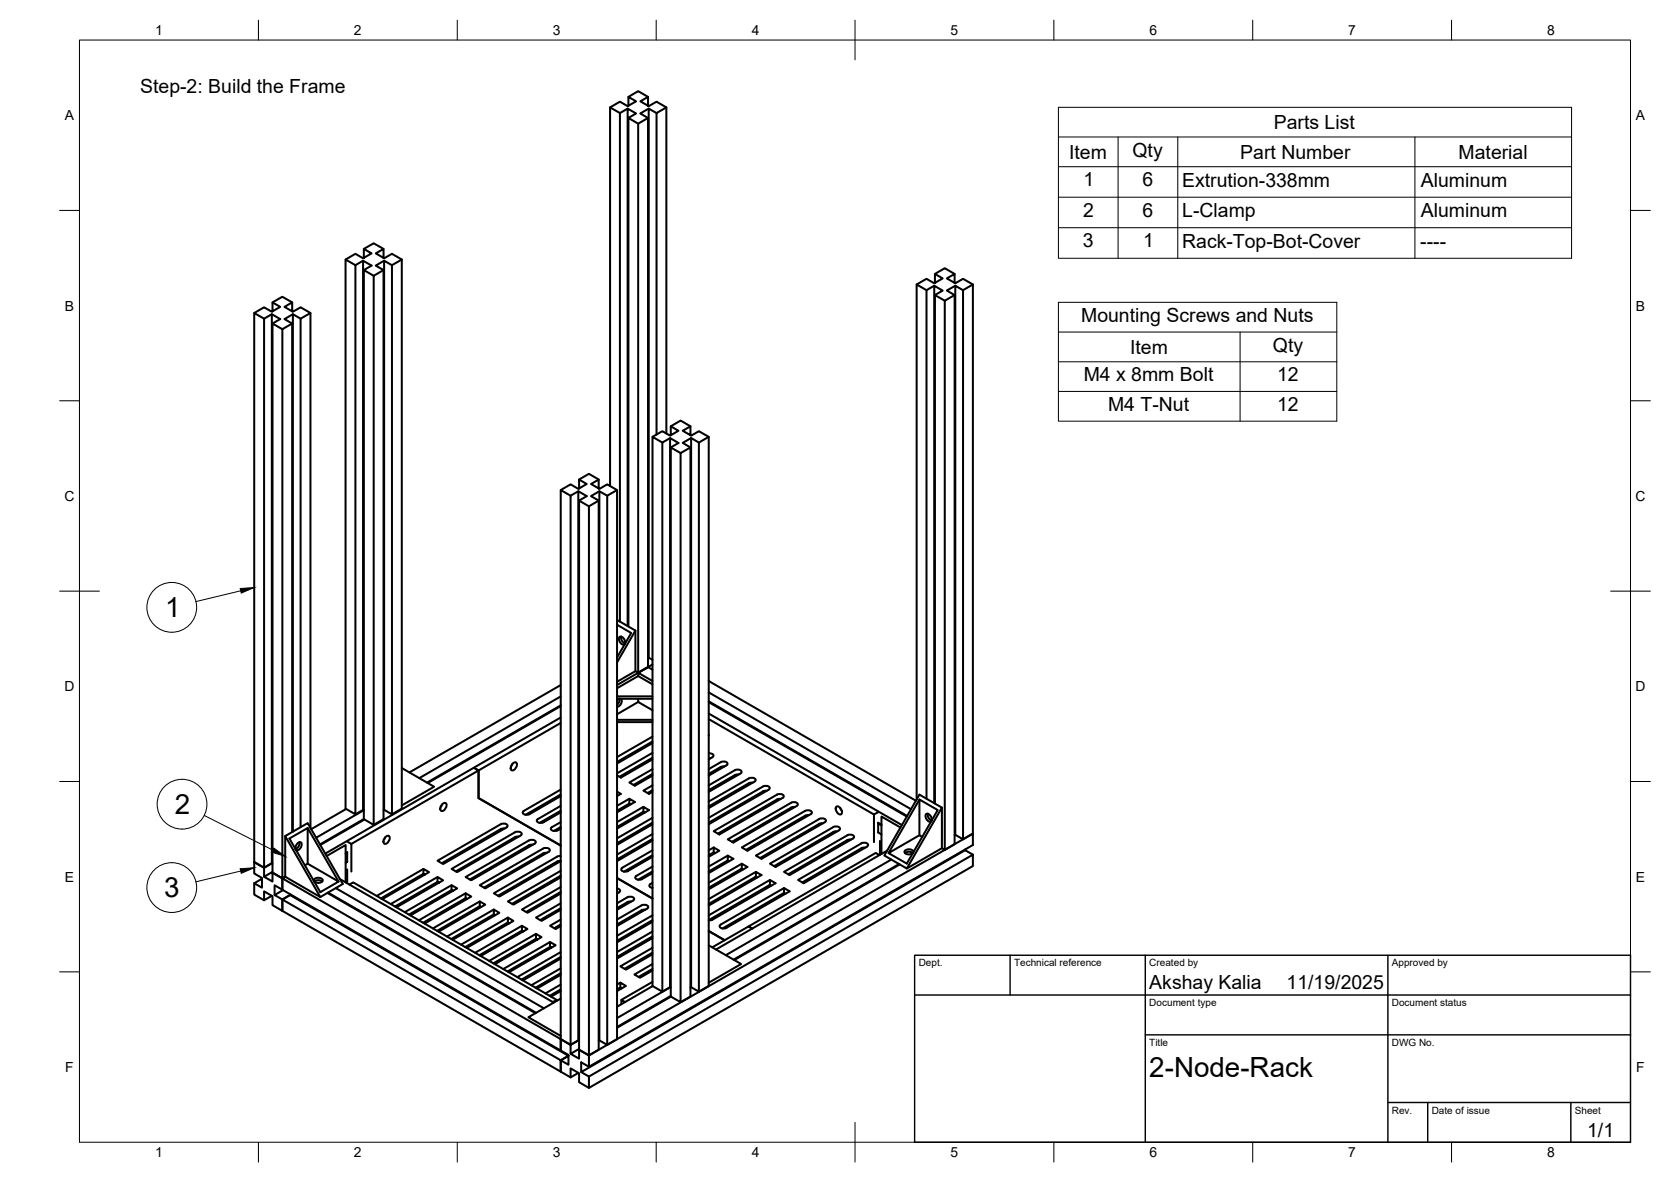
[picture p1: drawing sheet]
<svg xmlns="http://www.w3.org/2000/svg" width="420mm" height="297mm" viewBox="0 0 420 297" stroke-linecap="round" stroke-linejoin="round" font-family="sans-serif">
<!-- layer: Visible -->
<g fill="none" stroke="#000" stroke-width=".51">
<path d="M155.9 28.4l-2.5-1.4v95.2M157.8 27.3l-1.9 1.1v127.8M158 29.6l1.9-1.1-2.1-1.2v130M158 26.6v-2.3l1.9 1.2-2.1 1.2-1.9-1.1-2.5 1.4M158 24.3l2.5-1.4 2.4 1.4M160.5 31.1l-2.5-1.5v127.8M162.9 26.6v-2.3l-1.9 1.2 2.1 1.2 2-1.1 2.5 1.4v81.9M162.9 29.6l-2.4 1.5v138l-.7-.4M163.1 27.3l-2.1 1.2 1.9 1.1v138l-2.4 1.5 2.4-1.5 1.2 .7M165.1 28.4l-2-1.1v138l-.2 .1M167.6 27l-2.5 1.4v80.8M68.3 79l-1.9 1.1v138l-2.5-1.5"/>
<path d="M68.5 78.2v-2.2l2 1.1-2.2 1.2-1.9-1.1-2.5 1.5M68.5 76l2.5-1.4 2.5 1.4M73.5 78.2v-2.2l-2 1.1 2.1 1.2 2-1.1 2.5 1.5v129.4M73.6 79l-2.1 1.2 2 1.1v127.8M78.1 78.7l-2.5 1.4v127.8M91.3 65.5l-1.9 1.1v138l-2.5-1.4v-138l2.5 1.4M91.5 67.9l1.9-1.2-2.1-1.2v138l-1.9 1.1M91.5 64.8v-2.2l1.9 1.1-2.1 1.2-1.9-1.1-2.5 1.4M91.5 62.6l2.5-1.5 2.4 1.5M96.4 64.8v-2.2l-1.9 1.1 2.1 1.2 2-1.1 2.4 1.4v138l-2.4 1.4M96.4 67.9l-2.4 1.4v138l-2.5-1.4v-138l2.5 1.4M96.6 65.5l-2.1 1.2 1.9 1.2v138l-2.4 1.4"/>
<path d="M98.6 66.6l-2-1.1v138l-.2 .1M101 65.2l-2.4 1.4v138l-2-1.1M233 72.9l-2.5-1.4v129.4M234.9 71.8l-1.9 1.1v127.8M235.1 74.2l1.9-1.2-2.1-1.2v130M235.1 71.1v-2.3l1.9 1.2-2.1 1.2-1.9-1.1-2.5 1.4M235.1 68.8l2.5-1.4 2.4 1.4M237.6 75.6l-2.5-1.4v127.7M240 71.1v-2.3l-1.9 1.2 2.1 1.2 1.9-1.1 2.5 1.4v138l-2.5 1.4M240 74.2l-2.4 1.4v138l-.8-.4M240.2 71.8l-2.1 1.2 1.9 1.2v137.9l-2.4 1.5M242.1 72.9l-1.9-1.1v138l-.2 .1"/>
<path d="M244.6 71.5l-2.5 1.4v138l-1.9-1.1M66.4 80.1l-2.5-1.4v137.9M68.5 81.3l2-1.1-2.2-1.2v137.9l-1.9 1.2-2.5-1.5M71 82.7l-2.5-1.4v138M73.5 81.3l-2.5 1.4v138l-2.5-1.4M75.6 80.1l-2-1.1v130M168.5 110.1l-2 1.1v138l-2.4-1.4v-138l2.4 1.4M168.7 112.4l1.9-1.1-2.1-1.2v138l-2 1.1M168.7 109.4v-2.3l1.9 1.2-2.1 1.2-2-1.1-2.4 1.4M168.7 107.1l2.4-1.4 2.5 1.4M173.6 109.4v-2.3l-1.9 1.2 2.1 1.2 1.9-1.1 2.5 1.4v138l-2.5 1.4M173.6 112.4l-2.5 1.5v137.9l-2.4-1.4v-138l2.4 1.5"/>
<path d="M173.8 110.1l-2.1 1.2 1.9 1.1v138l-2.5 1.4M175.7 111.2l-1.9-1.1v138l-.2 .1M178.2 109.8l-2.5 1.4v138l-1.9-1.1M143.5 124.6l-2.5-1.4v137.9M145.4 123.5l-1.9 1.1v138l-2.5-1.5M145.6 125.8l1.9-1.1-2.1-1.2v138l-1.9 1.1-2.5-1.5M145.6 122.8v-2.3l1.9 1.1-2.1 1.3-1.9-1.2-2.5 1.5M145.6 120.5l2.5-1.4 2.4 1.4M148.1 127.2l-2.5-1.4v138M150.5 122.8v-2.3l-1.9 1.1 2.1 1.3 2-1.2 2.5 1.5v137.9l-2.5 1.5M150.5 125.8l-2.4 1.4v138l-2.5-1.4M150.7 123.5l-2.1 1.2 1.9 1.1v138l-2.4 1.4v2.9"/>
<path d="M152.7 124.6l-2-1.1v138h-.2M155.2 123.2l-2.5 1.4v138l-2-1.1M155.2 157l3.5 2.1-3.5 6.1M155.2 155.8l4.6 2.7-4.6 8M156.2 160a1.63 1.63 0 0 0 1 1.7l-.2-1a.85 .85 0 0 0-1.3-.5 1.48 1.48 0 0 0 1.2 1.8l.2-.1M159.8 158.5v10.2M141 177.4l-33.5 19.4M141 177.3l-33.6 19.4M141 175l-35.6 20.5M141 172.2l-38 21.9M155.2 175.6h8.9M155.2 175h8.9"/>
<path d="M155.8 175.6l-.1 .8-.5 .7M155.8 175.6l-.6 .4M156 175.6a1.18 1.18 0 0 1-.5 2h-.3M159.8 168.7l-4.6 2.6M160.5 175.6v.8l3.6 2.1M160.5 169.9v-.8l3.6 2M160.5 176.4l-5.3 3.1M160.5 169.9l3.6 2.1M160.5 169.9l-5.3 3.1M163.1 165.3l1 .5M164.1 167l-8.9 5.2M178.2 171.1l52.1 30.1"/>
<path d="M178.2 174l50.9 29.4M178.2 176.2l49.9 28.8M178.2 176.5l49.8 28.7M178.2 179.3l48.6 28M101 193l8.2 4.7-8.2 4.7M120.3 193.6v7l20.7 11.9M128.8 192l-.3 .6M128.9 191.9l.3-.2 .6-.1a1.32 1.32 0 0 1-1.2 2 1.13 1.13 0 0 1 .3-1.7zM141 198.4l-9.3 5.4-.3 .4a1.2 1.2 0 0 0 1.7 .4l7.9-4.5M141 181.7l-20.7 11.9-1-.6 1 .6-32 18.5M141 180.3l-59.2 34.2M141 199.7l-8.8 5.1"/>
<path d="M155.2 180.9h8.9M155.2 198.9l.9 .6-.9 .6M155.2 181.5h8.9M164.1 193.3l-5.9 3.3 1.4 .8 4.5-2.5M164.1 197.4l-2.3 1.3 1.4 .8 .9-.5M164.1 190.8l-8 4.6-.9-.6M164.1 189.2l-8.9 5.1M164.1 190.4l-8.3 4.8M164.1 185.1l-8.9 5.2M164.1 186.3l-8.9 5.2M164.1 186.7l-8.9 5.2M164.1 194.5l-4.8 2.8"/>
<path d="M164.1 198.6l-1.3 .7M178.2 180.7l41.6 24 1-.6M178.2 184.6v.3M178.2 189.3l.6 .1a.54 .54 0 0 1 .5 .7l-.2 .2M178.2 190.5h.5M179.1 190.3l-.9 .5M182.2 192.6l-1 .2-3 1.7M182.6 192.3l-4.4 2.6M182.6 192.3l.3-.4a1.2 1.2 0 0 0-1.7-.4l-3 1.8M185.7 194.6l-.9 .2-6.6 3.8M186.2 194.4l-8 4.6M186.2 194.4l.3-.4a1.2 1.2 0 0 0-1.7-.4l-6.6 3.8"/>
<path d="M189.3 196.7l-1 .1-10.1 5.9M192.8 198.7l-1 .2-13.6 7.8M193.2 198.5l-15 8.6M193.3 198.5l.2-.4a1.2 1.2 0 0 0-1.7-.5l-13.6 7.9M63.9 216.6v2.9l2 1.1v2.5l-2-1.1 2-1.2M68.5 219.1l-2.1 1.2 2.1 1.2v-2.2M68.5 217.1l-.2-.2-1.9 1.2v2.2M68.5 219.3l2.5 1.4M71.7 210.1l5.7-3.3 8.8 15.4-5.7 3.2-8.8-5.1zM71.7 210.1l8.8 15.3M74.3 213.4l.2-1.1a.85 .85 0 0 1 1.3-.5 1.48 1.48 0 0 1-1.2 1.9l-.2-.2M75.3 211.6a1.63 1.63 0 0 1-1 1.8"/>
<path d="M77.4 217.1v-9l-4.6 2.6 7.7 13.5 4.6-2.7-7.7-4.4-.8 .4M77.4 208.1l7.7 13.4M82.1 215.1l4.8-2.7v9.3M86.9 214.4l.4-.2v2.4M87 203.3l-8.7 5.1M87.3 214.4l-.4 .2M87.3 218.5v3.5M87.3 211.5l1 .6v6.9M87.3 216.6l-.4 .3M91.3 203.5l.2 .1-12 6.9M91.5 205.8l-11 6.4M91.6 206l-11.1 6.4"/>
<path d="M96.8 210.4l-.3 .7M96.9 210.4l.3-.3h.6a1.32 1.32 0 0 1-1.2 1.9 1.13 1.13 0 0 1 .3-1.6zM106.5 218.4l-11.8 6.8M106.5 219.6l-10.7 6.2M106.8 219.8l-.3-.2v-1.2l1.4 .8-11.8 6.8M110 216.3l15.9-9.2 .7-.1a.73 .73 0 0 1 1 .8l-16.2 9.3zM111.2 202.2l-.4 .6M111.2 202.1l.3-.2 .6-.1a1.32 1.32 0 0 1-1.2 2 1.13 1.13 0 0 1 .3-1.7zM120.4 200.5l20.6 12M126.9 208.2l-1 .2-14.8 8.5M129.5 210.4l-14.9 8.6M129.5 209.2l.7-.2a.73 .73 0 0 1 .9 .8l-16.1 9.4-1.5-.8 16-9.2"/>
<path d="M130.4 210.2l-.9 .2M134 212.3l-1 .1-14.8 8.6M134.4 212l.3-.4a1.2 1.2 0 0 0-1.7-.4l-15.9 9.2 1.4 .8 15.9-9.2M136.5 213.3l-15.9 9.1 1.4 .9 15.9-9.2M136.5 213.2l.8-.1a.73 .73 0 0 1 .9 .8l-.2 .2M137.5 214.3l-1 .2-14.8 8.6M138.8 207.8l-.3 .5a1.2 1.2 0 0 0 1.7 .4l.8-.5M141 218.8l-13.3 7.7 1.4 .8 11.9-6.8M141 202.5l-5.7 3.3-.3 .4a1.2 1.2 0 0 0 1.7 .4l4.3-2.5M141 207.8l-1.8 1M141 206.6l-2.2 1.3M141 203.7l-5.3 3.1"/>
<path d="M141 215.1l-.9 .2-15.9 9.2 1.4 .8 15.4-8.9-.9 .1-14.9 8.6M155.2 207.8l6.6-3.8v-1.2l1.4 .8-8 4.6M155.2 203.7l3-1.8v-1.2l1.4 .8-4.4 2.6M158.2 200.7l-3 1.8M158.2 201.9l.4 .2M161.8 202.8l-6.6 3.8M161.8 204l.3 .2M164.1 213.7l-7.6 4.4-.3 .4a1.2 1.2 0 0 0 1.7 .4l6.2-3.6M164.1 205.5l-8.9 5.2M164.1 217.8l-4.1 2.3M164.1 219l-3.7 2.1M164.1 219.4l-2.7 1.5"/>
<path d="M164.1 209.6l-8.9 5.2M164.1 210.8l-8.9 5.2M164.1 211.2l-8.9 5.2M164.1 214.9l-7.2 4.1M164.1 206.7l-8.9 5.2M164.1 207.1l-8.9 5.2M178.2 201.4l10.1-5.8 .7-.2a.73 .73 0 0 1 .9 .8l-11.7 6.9M178.2 219l4.8-2.8v-1.2l1.4 .8-6.2 3.6M179.5 213l-1.3 .7M179.5 214.2l-1.3 .7M179.8 214.4l-.3-.2v-1.2l1.4 .8-2.7 1.5M183 215l-4.8 2.8"/>
<path d="M183 216.2l.3 .2M186.5 213l15.9-9.2 .7-.2a.73 .73 0 0 1 1 .8l-16.2 9.4zM186.5 218.3l.4 .2M186.5 217.1l-8.3 4.8M190.1 215l15.9-9.2 .7-.2a.73 .73 0 0 1 .9 .8l-16.1 9.4zM190.1 219.1l-11.9 6.8M196.3 200.8l-.9 .1-14.9 8.6M196.8 200.5l.3-.4a1.2 1.2 0 0 0-1.7-.4l-15.9 9.2 1.4 .8 15.9-9.2M197.1 219.1l15.9-9.2 .8-.2a.73 .73 0 0 1 .9 .8l-16.2 9.4zM199.9 202.8l-1 .2-14.9 8.5M200.3 202.5l.3-.4a1.17 1.17 0 0 0-1.7-.4l-15.9 9.2 1.4 .8 15.9-9.1M203.4 204.8l-1 .2-14.8 8.6"/>
<path d="M206.9 206.9l-.9 .1-14.9 8.6M209.5 207.8l.7-.1a.73 .73 0 0 1 .9 .8l-16.1 9.4-1.4-.8 15.9-9.2M210.3 202.7a1.32 1.32 0 0 1 1.2 1.9 1.32 1.32 0 0 1-1.2-1.9zM210.5 208.9l-1 .2-14.9 8.6M211.3 203l.3 .7M214 211l-1 .1-14.8 8.6M216.6 211.9l.7-.1a.73 .73 0 0 1 .9 .8l-16.1 9.4-1.4-.9 15.9-9.2M217.5 213l-.9 .2-14.9 8.5M219.8 204.7v6.9M220.8 206.7l.8 .5M220.8 209.2l.8 .5M220.8 207l.8 .4"/>
<path d="M220.8 206.8v2.4M221.1 214.9l-.9-.6-32 18.5 .9 .5-.9-.5-9.1 5.3M221.3 211.3v3.5M223.1 213.8l-43.1 24.8M224.1 216l-41.6 24M226.1 217.1l-41.7 24.1M226.2 217.2l-41.6 24.1M226.4 207.9l-4.8-2.7v9.4M227.5 214.4a1.63 1.63 0 0 1 2 0M229.7 214.2a1.17 1.17 0 0 0-2-.5l-.3 .4a1.4 1.4 0 0 0 2.2 .2M231.2 209.9v-9l4.6 2.7-7.8 13.4-4.6-2.6 7.8-4.5 .7 .4M231.2 200.9l-7.8 13.5"/>
<path d="M233.3 204.5a1.63 1.63 0 0 0 1 1.7M234.2 206.3l-.1-1.1a.85 .85 0 0 0-1.3-.5 1.48 1.48 0 0 0 1.2 1.8l.2-.1M236.8 213.2l-8.8 5.1-5.6-3.3 8.8-15.3 5.6 3.3-8.8 15.3M236.8 203v10.2M242.7 213.5v.2M244.6 214.8l-1.9-1.1-96.6 55.7v-2.4l2 1.1 96.5-55.7v-2.9l-96.5 55.7-2.5-1.4M63.9 222v2.8l2.5 1.4 1.9-1.1M66.4 226.2v-2.2l2.1 1.2v2.3l2.5 1.4M71 226l1.9-1.1-1.9 1.1 70 40.5v2.8l-70-40.4zM71.2 223.7l-2.2 1.2 2 1.1v2.9M71.7 220.3l-.7 .4v2.9l-2-1.1v2.4M71.7 220.3l-.7 .4 70 40.4v2.9l-70-40.4v-2.9"/>
<path d="M71.7 220.3l-.7 .4M72.9 224.7v.2l70 40.4-1.9 1.2v2.8l2.5 1.4 1.9-1.1M78.9 221.4a1.17 1.17 0 0 1 2-.6l.3 .5a1.41 1.41 0 0 1-2.2 .2 1.63 1.63 0 0 1 2 0M82.3 224.4l52.3 30.2M82.5 224.3l52.3 30.2M84.4 223.2l52.4 30.2M85.5 220.9l53.7 31.1M87.8 222.3l1-.6 51.2 29.6M110 221.6l-10.7 6.2M110 220.4l-11.7 6.8M110.4 221.8l-.4-.2v-1.2l1.4 .8-11.7 6.8M113.5 222.4l-11.7 6.8"/>
<path d="M113.5 223.7l-10.7 6.1M113.9 223.9l-.4-.2v-1.3l1.5 .9-11.8 6.7M117.1 224.5l-11.8 6.8M117.1 225.7l-10.7 6.2M117.4 225.9l-.3-.2v-1.2l1.4 .8-11.8 6.8M120.6 226.5l-11.7 6.8M120.6 227.7l-10.7 6.2M121 228l-.4-.3v-1.2l1.4 .8-11.7 6.8M124.2 228.6l-11.8 6.8M124.2 229.8l-10.7 6.2M124.5 230l-.3-.2v-1.2l1.4 .8-11.8 6.8M127.7 230.6l-11.8 6.8"/>
<path d="M127.7 231.8l-10.7 6.2M128 232l-.3-.2v-1.2l1.4 .8-11.8 6.8M131.2 232.6l-11.7 6.8M131.2 233.9l-10.7 6.2M131.6 234.1l-.4-.2v-1.3l1.4 .9-11.7 6.7M134.8 234.7l-11.8 6.8M134.8 235.9l-10.7 6.2M135.1 236.1l-.3-.2v-1.2l1.4 .8-11.8 6.8M138.3 236.7l-11.8 6.8M138.3 238l-10.7 6.1M138.6 238.2l-.3-.2v-1.3l1.4 .8-11.7 6.8M141 222.9l-9.8 5.7 1.4 .8 8.4-4.9"/>
<path d="M141 231.1l-2.7 1.5 1.4 .9 1.3-.8M141 227l-6.2 3.6 1.4 .8 4.8-2.8M141 239.3l-10.9 6.3M141 224.1l-8.7 5.1M141 232.3l-1.6 1M141 220.1l-12.2 7M141 228.2l-5.2 3M155.2 231.1l6.1-3.6 .7-.1a.73 .73 0 0 1 .9 .8l-7.7 4.5M155.2 220.6l8.9 5.2M155.2 220.7l8.9 5.1M155.2 223.3a.62 .62 0 0 1 .6 .8l-.6 .4M157.7 225.5l-2.5 1.5"/>
<path d="M157.7 226.7l-2.5 1.5M157.8 225.5l.7-.2a.73 .73 0 0 1 .9 .8l-4.2 2.5M158.7 226.6l-.9 .1M160 220.1l-.3 .4a1.2 1.2 0 0 0 1.7 .4M162.3 228.6l-1 .2-6.1 3.5M164.1 238.2l-8.1 4.7 1.4 .8 6.7-3.9M164.1 221.9l-.8 .6a.76 .76 0 0 0 .8 .6M164.1 231.7l-8.9 5.1M164.1 230l-8.9 5.2M164.1 231.2l-8.9 5.2M164.1 235.7l-8.9 5.2M164.1 234.1l-8.9 5.2"/>
<path d="M164.1 235.3l-8.9 5.2M164.1 239.4l-7.1 4.1M164.1 223.1h-.1M178.2 237.6l8.2 4.7-8.2 4.7M178.2 227.2l11.9-6.9v-1.2l1.4 .8-13.3 7.7M178.2 223.1l8.3-4.8v-1.2l1.4 .8-9.7 5.6M178.2 233.9l4 2.4M178.2 234l4 2.3M178.2 231.3l15.4-8.9v-1.3l1.4 .9-15.9 9.1zM182.6 233.2l15.9-9.2-1.4-.8v1.2l-15.4 8.9M190.1 220.3l.3 .2M193.6 222.4l.4 .2"/>
<path d="M193.6 221.1l-15.4 8.9M197.1 223.2l-15.9 9.2-.3 .4a1.2 1.2 0 0 0 1.7 .4M197.1 224.4l.4 .2M140 251.5v-.2l-1 .5M141 250.9l-8.1 4.7 8.1 4.7M141 249.1l-2.4 1.4M141 247.4l-3.9 2.2M141 248.6l-2.8 1.7M141 240.9l-9.5 5.5M141 240.5l-9.9 5.7M141 245l-6 3.4M141 243.3l-7.4 4.3"/>
<path d="M141 244.6l-6.3 3.6M155.2 252.8h.3M156 246.9l-.8 .5M156 248.2l-.8 .4M156.3 248.4l-.3-.2v-1.3l1.4 .9-2.2 1.3M157.2 251.8l-1-.5v1.1M164.1 242.3l-4.6 2.6 1.4 .8 3.2-1.8M164.1 243.5l-3.5 2M164.1 246.7l-7.9 4.6M164.1 247.8l-8.9 5.2M168.5 248.1l.2 .1M168.5 248.1l-13.3 7.7"/>
<path d="M168.7 250.3l-13.5 7.8M168.7 250.5l-13.5 7.8M141 261.1v2.9l1.9 1.1v2.5l-1.9-1.1 1.9-1.2M143.5 270.7v-2.2l2.1 1.2v2.3l2.5 1.4M145.6 263.6l-2.1 1.2 2.1 1.3v-2.3M145.6 261.6l-.2-.1-1.9 1.1v2.2M146.1 269.4l2 1.1M148.1 270.5l96.5-55.7v2.8l-96.5 55.8z"/>
</g>
<!-- layer: BORDER -->
<g fill="none" stroke="#000" stroke-width=".25">
<path d="M20 10.1h390v276.9h-390zM65 5.1v5M115 5.1v5M165 5.1v5M215 5.1v10M265 5.1v5M315 5.1v5M365 5.1v5M15 52.9h5M410 52.9h5M15 100.7h5M410 100.7h5"/>
<path d="M15 148.6h10M405 148.6h10M15 196.4h5M410 196.4h5M15 244.2h5M410 244.2h5M65 287v5M115 287v5M165 287v5M215 282.1v9.9M265 287v5M315 287v5"/>
<path d="M365 287v5"/>
</g>
<!-- layer: TITLEBLOCK -->
<path d="M230 240.1h180v46.9h-180zM230 250h180M254 240.1v9.9M288 240.1v46.9M349 240.1v46.9M288 260.1h122M349 277.1h61M359 277.1v9.9M395 277.1v9.9" fill="none" stroke="#000" stroke-width=".36"/>
<!-- layer: Parts Lists -->
<path d="M266.1 27h129.1v37.9h-129.1zM266.1 34.4h129.1M281.1 34.4v30.5M296.1 34.4v30.5M355.8 34.4v30.5M266.1 41.9h129.1M266.1 49.6h129.1M266.1 57.2h129.1" fill="none" stroke="#000" stroke-width=".25"/>
<!-- layer: Balloons -->
<g fill="none" stroke="#000" stroke-width=".25">
<circle cx="43.2" cy="152.6" r="6.3"/>
<circle cx="45.8" cy="202.1" r="6.3"/>
<circle cx="43.2" cy="223.1" r="6.3"/>
</g>
<!-- layer: 0 -->
<path d="M60.4 147.9l3.5-.3-3.2 1.4zM60.4 218.3l3.5-.2-3.2 1.4zM68.9 213.1l2.8 2.1-3.4-1z" fill="#000" stroke="#000" stroke-width=".25"/>
<path d="M60.5 148.5l-11.2 2.7M51.4 204.9l17.2 8.7M60.5 218.9l-11.2 2.7" fill="none" stroke="#000" stroke-width=".25"/>
<!-- layer: Custom Tables -->
<path d="M266.1 76h70v29.8h-70zM266.1 83.4h70M266.1 90.9h70M266.1 98.4h70M311.8 83.4v22.4" fill="none" stroke="#000" stroke-width=".25"/>
<g font-size="7">
<text x="41.5" y="155.2">1</text>
<text x="43.9" y="204.6">2</text>
<text x="41.3" y="225.5">3</text>
<text x="289" y="270.6">2-Node-Rack</text>
</g>
<g font-size="4.9">
<text x="35.2" y="23.4">Step-2: Build the Frame</text>
<text x="320.3" y="32.4">Parts List</text>
<text x="268.8" y="39.9">Item</text>
<text x="284.8" y="39.4">Qty</text>
<text x="311.9" y="39.9">Part Number</text>
<text x="366.8" y="39.9">Material</text>
<text x="272.5" y="46.8">1</text>
<text x="287.3" y="46.8">6</text>
<text x="297.2" y="46.9">Extrution-338mm</text>
<text x="357.3" y="46.9">Aluminum</text>
<text x="272.3" y="54.5">2</text>
<text x="287.3" y="54.5">6</text>
<text x="297.3" y="54.6">L-Clamp</text>
<text x="357.3" y="54.6">Aluminum</text>
<text x="272.3" y="62.2">3</text>
<text x="287.5" y="62.2">1</text>
<text x="297.2" y="62.3">Rack-Top-Bot-Cover</text>
<text x="357.1" y="62.2">----</text>
<text x="271.8" y="81">Mounting Screws and Nuts</text>
<text x="284.1" y="88.9">Item</text>
<text x="320.1" y="88.4">Qty</text>
<text x="272.5" y="95.8">M4 x 8mm Bolt</text>
<text x="321.1" y="95.8">12</text>
<text x="278.6" y="103.3">M4 T-Nut</text>
<text x="321.1" y="103.3">12</text>
<text x="289" y="248.5">Akshay Kalia</text>
<text x="323.5" y="248.5">11/19/2025</text>
<text x="399.1" y="285.7">1/1</text>
</g>
<g font-size="3.5">
<text x="39" y="8.8">1</text>
<text x="89" y="8.8">2</text>
<text x="139" y="8.8">3</text>
<text x="189" y="8.8">4</text>
<text x="239" y="8.8">5</text>
<text x="289" y="8.8">6</text>
<text x="339" y="8.8">7</text>
<text x="389" y="8.8">8</text>
<text x="16.3" y="30.2">A</text>
<text x="411.3" y="30.2">A</text>
<text x="16.3" y="78">B</text>
<text x="411.3" y="78">B</text>
<text x="16.2" y="125.9">C</text>
<text x="411.2" y="125.9">C</text>
<text x="16.2" y="173.7">D</text>
<text x="411.2" y="173.7">D</text>
<text x="16.3" y="221.6">E</text>
<text x="411.3" y="221.6">E</text>
<text x="16.4" y="269.4">F</text>
<text x="411.4" y="269.4">F</text>
<text x="39" y="290.8">1</text>
<text x="89" y="290.8">2</text>
<text x="139" y="290.8">3</text>
<text x="189" y="290.8">4</text>
<text x="239" y="290.8">5</text>
<text x="289" y="290.8">6</text>
<text x="339" y="290.8">7</text>
<text x="389" y="290.8">8</text>
</g>
<g font-size="2.5">
<text x="231" y="242.9">Dept.</text>
<text x="255" y="242.9">Technical reference</text>
<text x="289" y="242.9">Created by</text>
<text x="350" y="242.9">Approved by</text>
<text x="289" y="252.8">Document type</text>
<text x="350" y="252.8">Document status</text>
<text x="289" y="262.9">Title</text>
<text x="350" y="262.9">DWG No.</text>
<text x="350" y="279.9">Rev.</text>
<text x="360" y="279.9">Date of issue</text>
<text x="396" y="279.9">Sheet</text>
</g>
</svg>
